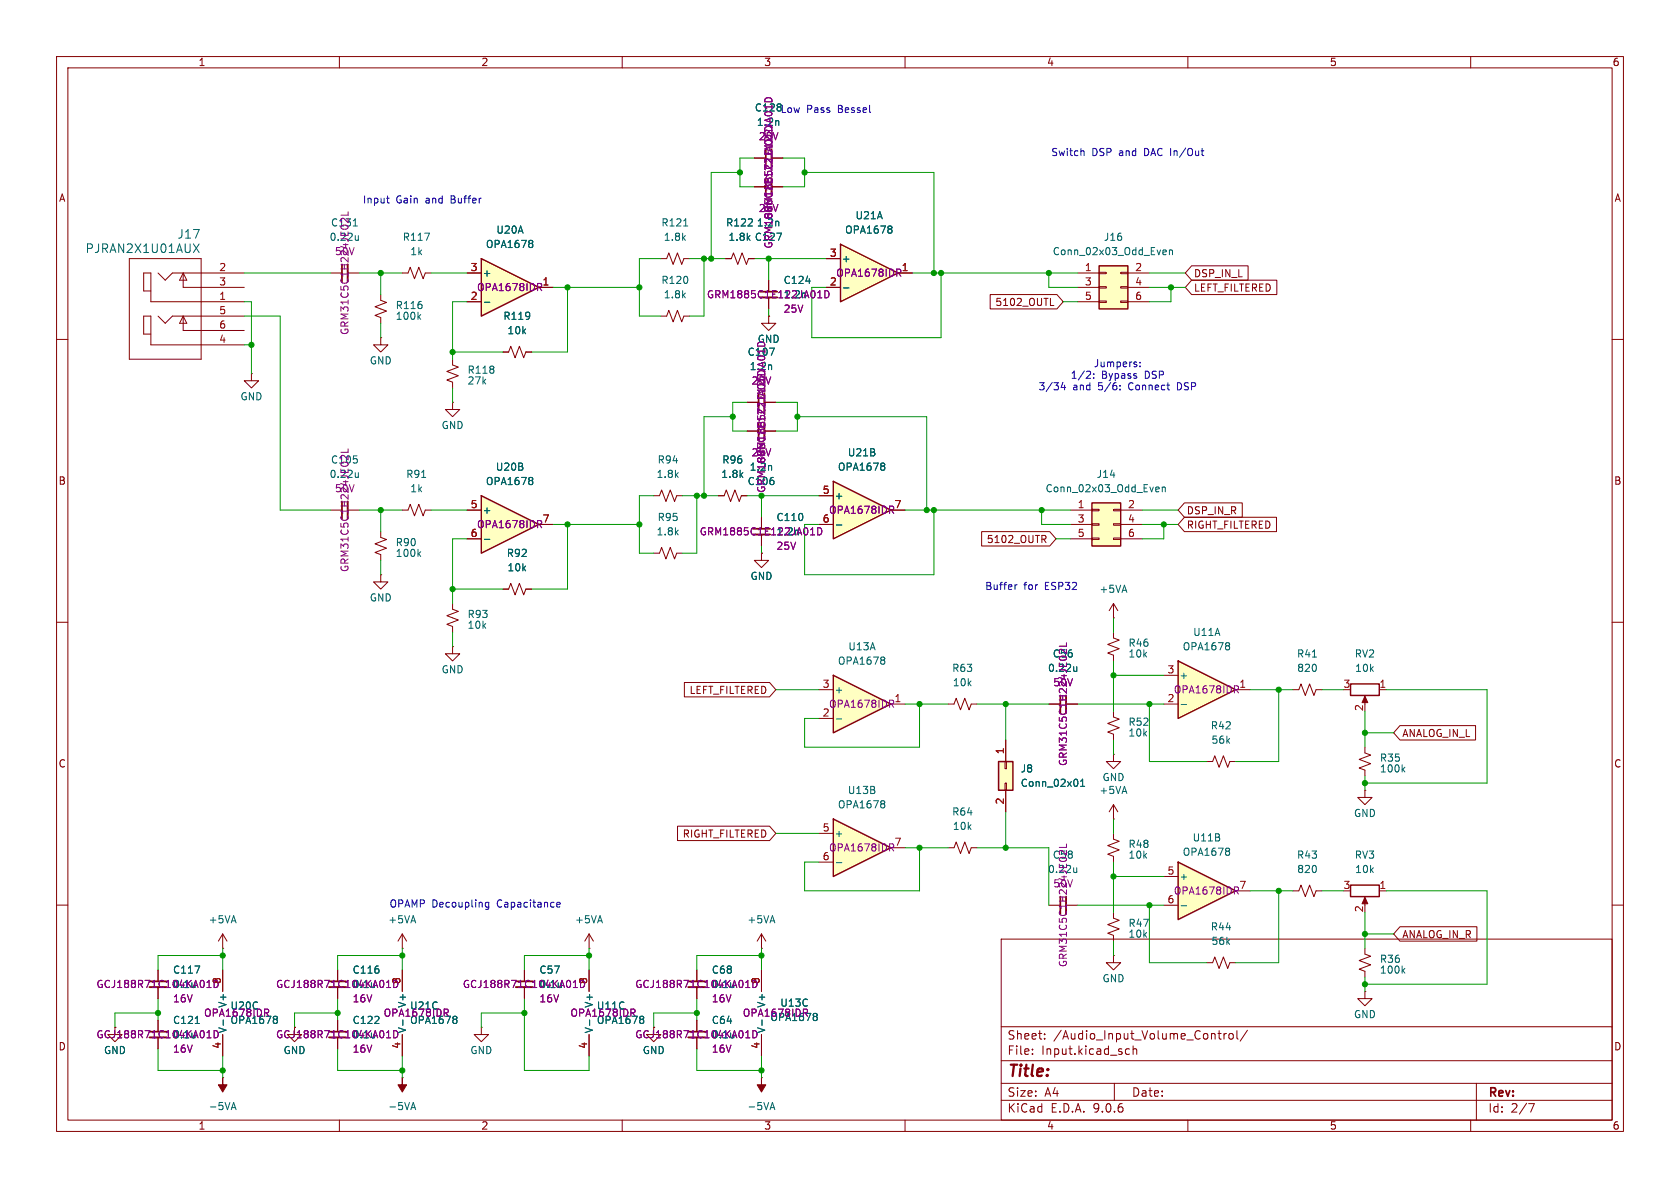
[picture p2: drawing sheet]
<svg xmlns="http://www.w3.org/2000/svg" width="297mm" height="210mm" viewBox="0 0 297 210" stroke-linecap="round" stroke-linejoin="round" font-family="sans-serif">
<g fill="none" stroke="#840000" stroke-width=".18">
<path d="M10 10h277v190h-277zM12 12h273v186h-273zM60 10v2M110 10v2M160 10v2M210 10v2M260 10v2M10 60h2M285 60h2M10 110h2M285 110h2M213.4 134.6h1l.4-1 .7 2 .8-2 .7 2 .4-1h1"/>
<path d="M10 160h2M177 166h108v32h-108zM285 160h2M60 198v2M110 198v2M160 198v2M177 194.5h108M177 191.5h108M177 187.5h108M177 181.5h108M182.5 186.3v.1M182.5 185.5v.1"/>
<path d="M184.7 183.6v.1M184.7 182.8v.1M197 191.5v3M199.1 186.3h.6M199.1 185.5h.6M200.3 185.5l.2-.1 .4 .1 .1 .9M200.3 184.9v1.5M210 198v2M215.3 182.7h.6M215.5 182.2v1.3l.4 .2M216.4 182.7v1M216.8 182.7l-.3 .1-.1 .2"/>
<path d="M217.4 182.8l.3-.1 .3 .3v.4l-.3 .3-.3-.1-.2-.2v-.4zM218.7 182.2v1.3l.2 .2M220.5 182.1l-1.3 2M260 198v2M261 191.5v6.5M270.2 195.1h1l-.6 1.5"/>
</g>
<path d="M147.3 144.8l10.2 5.1-10.2 5z" fill="#ffffc2"/>
<path d="M147.3 144.8l10.2 5.1-10.2 5z" fill="none" stroke="#840000" stroke-width=".25"/>
<path d="M132.1 71.1h2M135.1 71.1h2.1M134.6 97.8v1.3h1.3l-1.3 1.2-1.3-1.2h1.3M134.6 97.8h.1M144.8 147.3h2.5M144.8 152.4h2.5M157.5 149.9h2.5" fill="none" stroke="#840000" stroke-width=".18"/>
<path d="M136 61.5h.9l-.6 1.3M136.3 64.6l.1 .7M147.8 152.5h1M156.2 141.5l.2 .3-.2 .3 .2 .2v.3l-.2 .2" fill="none" stroke="#006464" stroke-width=".18"/>
<path d="M157.3 149.2h.5M157.3 149.8h.5M157.6 149.8l.4 .6" fill="none" stroke="#840084" stroke-width=".18"/>
<path d="M134.1 69.6v3" fill="none" stroke="#840000" stroke-width=".3"/>
<path d="M135.1 69.6v3" fill="none" stroke="#840000" stroke-width=".33"/>
<path d="M194.3 47h5.1v7.6h-5.1z" fill="#ffffc2"/>
<path d="M194.3 47h5.1v7.6h-5.1z" fill="none" stroke="#840000" stroke-width=".25"/>
<g fill="none" stroke="#840000" stroke-width=".18">
<path d="M190.5 48.3h3.8M190.5 50.8h3.8M190.5 53.3h3.8M194.3 48.1h1.3v.3h-1.3zM194.3 50.7h1.3v.2h-1.3zM194.3 53.2h1.3v.3h-1.3zM198.1 48.1h1.3v.3h-1.3zM198.1 50.7h1.3v.2h-1.3zM198.1 53.2h1.3v.3h-1.3zM199.4 48.3h3.8M199.4 50.8h3.8M199.4 53.3h3.8"/>
<path d="M196.8 125.7v1l1.1 .4-2.1 .8 2.1 .8-2.1 .7 1 .4v1M196.8 144.8h.1M196.8 142.2v2.6M196.8 142.2l-.7 1.3M196.8 142.2l.8 1.3M241.3 175.3v1.2h1.3l-1.3 1.3-1.3-1.3h1.3M241.3 175.3h.1"/>
</g>
<path d="M205.8 44.2h.3l.1 .3-.6 .1M206.1 45h-.3M206.7 44.3l.2-.1h.3l.1 .8M206.7 44.2v.8" fill="none" stroke="#006464" stroke-width=".18"/>
<path d="M176.5 134.6h2.6v5.1h-2.6z" fill="#ffffc2"/>
<path d="M176.5 134.6h2.6v5.1h-2.6z" fill="none" stroke="#840000" stroke-width=".25"/>
<g fill="none" stroke="#840000" stroke-width=".18">
<path d="M133.3 27.9h2.1M133.3 33h2.1M136.4 27.9h2M136.4 33h2M132.1 76.2h2M135.1 76.2h2.1M177.7 134.6h.2v1.3h-.2zM177.7 138.4h.2v1.3h-.2zM177.8 130.8v3.8M177.8 139.7v3.8M196.8 133.4v1.2h1.3l-1.3 1.3-1.2-1.3h1.2M196.8 133.4h.1"/>
<path d="M228.6 121.9h1l.4-1 .8 2 .7-2 .8 2 .4-1h1M196.8 147.3v1l1.1 .4-2.1 .8 2.1 .7-2.1 .8 1 .4v1"/>
</g>
<path d="M137.6 21.4l.1 .8M137.6 39.2l.1 .7M137.3 41.2h.9l-.6 1.3M136.3 82.3l.1 .8M232 116.1h.7M191 139h.8M191 138.1l.4-.4v1.3" fill="none" stroke="#006464" stroke-width=".18"/>
<path d="M135.4 26.4v3.1M135.4 31.5v3M134.1 74.7v3" fill="none" stroke="#840000" stroke-width=".3"/>
<path d="M136.4 26.4v3.1M136.4 31.5v3M135.1 74.7v3" fill="none" stroke="#840000" stroke-width=".33"/>
<path d="M135.2 18a.64 .64 0 0 1 .6-.7 .64 .64 0 0 1 .7 .7M135.2 43.3a.68 .68 0 0 0 .6 .4 .68 .68 0 0 0 .7-.4M136.1 40.7l-.9 .4" fill="none" stroke="#840084" stroke-width=".18"/>
<path d="M85.1 87.6l10.1 5.1-10.1 5.1z" fill="#ffffc2"/>
<path d="M85.1 87.6l10.1 5.1-10.1 5.1z" fill="none" stroke="#840000" stroke-width=".25"/>
<path d="M135.9 55.9v1.3h1.3l-1.3 1.2-1.3-1.2h1.3M135.9 55.9h.1M67.3 94v1l1 .4-2 .7 2 .8-2 .8 1 .3v1.1M82.5 90.2h2.6M82.5 95.3h2.6M95.2 92.7h2.6M241.3 132.1v1l1 .4-2 .7 2 .8-2 .8 1 .3v1.1M185.4 160h2.1M188.5 160h2" fill="none" stroke="#840000" stroke-width=".18"/>
<path d="M74 97.9l.4 .5M74.4 97.5l-.5 .5M85.6 95.3h1M93.9 84.4l.3 .2-.3 .3 .3 .3v.2l-.3 .3M248 136l.4 .5M248.4 135.6l-.5 .5M190.4 153.4v.8M190.4 154.1l-.4 .1" fill="none" stroke="#006464" stroke-width=".18"/>
<path d="M95 92h.5M95 92.7h.5M95.3 92.7l.5 .6M188.5 149.2v.6h-1.2" fill="none" stroke="#840084" stroke-width=".18"/>
<path d="M187.5 158.5v3" fill="none" stroke="#840000" stroke-width=".3"/>
<path d="M188.5 158.5v3" fill="none" stroke="#840000" stroke-width=".33"/>
<path d="M147.3 85.1l10.2 5.1-10.2 5.1z" fill="#ffffc2"/>
<path d="M147.3 85.1l10.2 5.1-10.2 5.1z" fill="none" stroke="#840000" stroke-width=".25"/>
<path d="M144.8 87.6h2.5M144.8 92.7h2.5M157.5 90.2h2.5M67.3 101.6v1.3h1.3l-1.3 1.2-1.3-1.2h1.3M67.3 101.6h.1M167.6 124.5h1.1l.3-1.1 .8 2.1 .8-2.1 .7 2.1 .4-1h1" fill="none" stroke="#840000" stroke-width=".18"/>
<path d="M147.8 92.8h1M156.2 81.9l.2 .2-.2 .3 .2 .2v.3l-.2 .2" fill="none" stroke="#006464" stroke-width=".18"/>
<path d="M157.3 89.5h.5M157.3 90.1h.5M157.6 90.1l.4 .6" fill="none" stroke="#840084" stroke-width=".18"/>
<path d="M147.3 119.4l10.2 5.1-10.2 5z" fill="#ffffc2"/>
<path d="M147.3 119.4l10.2 5.1-10.2 5zM238.8 156.5h5v2h-5z" fill="none" stroke="#840000" stroke-width=".25"/>
<g fill="none" stroke="#840000" stroke-width=".18">
<path d="M58.4 90.2h2.1M61.5 90.2h2M144.8 121.9h2.5M144.8 127h2.5M157.5 124.5h2.5M228.6 157.5h1l.4-1 .8 2 .7-2 .8 2 .4-1h1M241.3 159v1M243.8 157.5h1.3M134.6 167.6h.1M134.6 165.1l-.7 1.3M134.6 165.1l.8 1.3M134.6 165.1v2.5"/>
<path d="M134.6 171.5v3.8M134.6 182.9v3.8"/>
</g>
<path d="M63.4 83.6v.8M63.4 84.3l-.4 .1M156.2 116.1l.2 .3-.2 .3 .2 .2v.3l-.2 .2M147.8 127.1h1M144.2 179.1l.3 .3-.3 .3 .3 .2v.3l-.3 .2M134.7 180.3v1" fill="none" stroke="#006464" stroke-width=".18"/>
<path d="M61.5 79.3v.6h-1.2M157.3 123.8h.5M157.3 124.4h.5M157.6 124.4l.4 .6" fill="none" stroke="#840084" stroke-width=".18"/>
<path d="M241.3 158.6l.5 1.2h-1z" fill="#840000" stroke="#840000" stroke-width=".18"/>
<path d="M60.5 88.6v3.1" fill="none" stroke="#840000" stroke-width=".3"/>
<path d="M61.5 88.6v3.1" fill="none" stroke="#840000" stroke-width=".33"/>
<path d="M148.6 43.2l10.1 5.1-10.1 5z" fill="#ffffc2"/>
<path d="M148.6 43.2l10.1 5.1-10.1 5z" fill="none" stroke="#840000" stroke-width=".25"/>
<path d="M146 45.7h2.6M146 50.8h2.6M158.7 48.3h2.6M104.1 167.6h.1M104.1 165.1l-.7 1.3M104.1 165.1l.8 1.3M104.1 165.1v2.5" fill="none" stroke="#840000" stroke-width=".18"/>
<path d="M157.4 39.9l.3 .3-.3 .3 .3 .2v.3l-.3 .2M149.1 50.9h1" fill="none" stroke="#006464" stroke-width=".18"/>
<path d="M158.5 47.6h.5M158.5 48.2h.5M158.8 48.2l.5 .6" fill="none" stroke="#840084" stroke-width=".18"/>
<path d="M208.3 152.4l10.1 5.1-10.1 5.1z" fill="#ffffc2"/>
<path d="M208.3 152.4l10.1 5.1-10.1 5.1z" fill="none" stroke="#840000" stroke-width=".25"/>
<path d="M205.7 154.9h2.6M218.4 157.5h2.6M205.7 160h2.6" fill="none" stroke="#840000" stroke-width=".18"/>
<path d="M217.1 149.9l.3 .3-.3 .3 .3 .2v.3l-.3 .2M208.8 160.1h1" fill="none" stroke="#006464" stroke-width=".18"/>
<path d="M218.2 156.8h.5M218.2 157.5h.5M218.5 157.5l.5 .6" fill="none" stroke="#840084" stroke-width=".18"/>
<path d="M208.3 116.8l10.1 5.1-10.1 5.1z" fill="#ffffc2"/>
<path d="M208.3 116.8l10.1 5.1-10.1 5.1z" fill="none" stroke="#840000" stroke-width=".25"/>
<path d="M67.3 59.7v1.3h1.3l-1.3 1.2-1.3-1.2h1.3M67.3 59.7h.1M71.1 90.2h1l.4-1 .8 2 .7-2 .8 2 .4-1h1M196.8 109.2h.1M196.8 106.7l-.7 1.3M196.8 106.7l.8 1.3M196.8 106.7v2.5M205.7 119.4h2.6M205.7 124.5h2.6M218.4 121.9h2.6M213.4 170.2h1l.4-1 .7 2 .8-2 .7 2 .4-1h1" fill="none" stroke="#840000" stroke-width=".18"/>
<path d="M74.5 84.4h.8M217.1 113.6l.3 .3-.3 .3 .3 .2v.2l-.3 .3M208.8 124.6h1" fill="none" stroke="#006464" stroke-width=".18"/>
<path d="M218.2 121.2h.5M218.2 121.9h.5M218.5 121.9l.5 .6" fill="none" stroke="#840084" stroke-width=".18"/>
<path d="M193 88.9h5.1v7.6h-5.1z" fill="#ffffc2"/>
<path d="M193 88.9h5.1v7.6h-5.1zM238.8 120.9h5v2h-5z" fill="none" stroke="#840000" stroke-width=".25"/>
<g fill="none" stroke="#840000" stroke-width=".18">
<path d="M67.3 52.1v1l1 .4-2 .7 2 .8-2 .8 1 .3v1.1M71.1 48.3h1l.4-1.1 .8 2.1 .7-2.1 .8 2.1 .4-1h1M116.8 55.9h1.1l.3-1 .8 2 .8-2 .7 2 .4-1h1M116.8 45.7h1.1l.3-1 .8 2 .8-2 .7 2 .4-1h1M128.3 45.7h1l.4-1 .7 2 .8-2 .8 2 .3-1h1M135.9 49.5v2.1M135.9 52.6v2M80 71.1v1.3h1.3l-1.3 1.3-1.3-1.3h1.3M80 71.1h.1M115.6 97.8h1l.4-1 .7 2 .8-2 .8 2 .3-1h1M115.6 87.6h1l.4-1 .7 2 .8-2 .8 2 .3-1h1M127 87.6h1l.4-1 .8 2 .7-2 .8 2 .4-1h1"/>
<path d="M134.6 91.4v2.1M134.6 94.5v2M189.2 90.2h3.8M189.2 92.7h3.8M189.2 95.3h3.8M193 90h1.3v.3h-1.3zM193 92.6h1.3v.2h-1.3zM193 95.1h1.3v.3h-1.3zM196.8 90h1.3v.3h-1.3zM196.8 92.6h1.3v.2h-1.3zM196.8 95.1h1.3v.3h-1.3zM198.1 90.2h3.8"/>
<path d="M198.1 92.7h3.8M198.1 95.3h3.8M80 114.3v1.3h1.3l-1.3 1.2-1.3-1.2h1.3M80 114.3h.1M80 106.7v1l1 .4-2 .7 2 .8-2 .8 1 .3v1.1M196.8 111.8v1l1.1 .4-2.1 .7 2.1 .8-2.1 .7 1 .4v1M185.4 124.5h2.1M188.5 124.5h2M241.3 139.7v1.3h1.3l-1.3 1.2-1.3-1.2h1.3M241.3 139.7h.1M241.3 123.4v1.1M243.8 121.9h1.3"/>
<path d="M167.6 149.9h1.1l.3-1.1 .8 2.1 .8-2.1 .7 2.1 .4-1h1M104.1 171.5v3.8M123.2 171.5v2M123.2 174.5v2M196.8 168.9v1.3h1.3l-1.3 1.3-1.2-1.3h1.2M196.8 168.9h.1M196.8 161.3v1l1.1 .4-2.1 .7 2.1 .8-2.1 .8 1 .4v1M241.3 167.6v1.1l1 .3-2 .8 2 .8-2 .7 1 .4v1M104.1 182.9v3.8M115.6 181.6v1.3h1.2l-1.2 1.3-1.3-1.3h1.3M115.6 181.6h.1M123.2 180.3v2.1"/>
<path d="M123.2 183.4v2M134.6 190.5h.1"/>
</g>
<g fill="none" stroke="#006464" stroke-width=".18">
<path d="M120.9 39.9h.7M74 56l.4 .5M74.4 55.6l-.5 .5M75.1 41.2h.8l-.5 1.3M142.5 49.7h.8M204.5 86.1l.4 .1v.2l-.6 .1M204.9 86.9h-.4M205.5 86.2l.1-.1 .4 .1v.7M205.5 86.1v.8M190.4 117.8v.9M190.4 118.6l-.4 .1M113.6 179.6l.2 .3-.2 .3 .2 .2v.3l-.2 .2"/>
<path d="M248 171.5l.4 .5M248.4 171.2l-.5 .5M104.2 180.3v1M136.3 195.8h.6M136.6 194.9l.4 1.3"/>
</g>
<g fill="#840000" stroke="#840000" stroke-width=".18">
<path d="M241.3 123.1l.5 1.1h-1z"/>
<path d="M134.6 190.5v1.3h.8l-.8 1.2-.7-1.2h.7z"/>
</g>
<path d="M144.6 52.6h.7M145.8 51.4a.64 .64 0 0 1 .8 .6 .64 .64 0 0 1-.8 .6zM143.3 94.6h.7M144.6 93.3a.64 .64 0 0 1 .7 .6 .64 .64 0 0 1-.7 .7zM188.5 113.6v.6h-1.2M111.5 178.4h.5l.3 .2-.1 .4h-.7M111.9 179l.4 .6M131.8 174.6h.8M131.8 183.5h.8M133.7 182.4l-.6-.2v1.3l.6-.2" fill="none" stroke="#840084" stroke-width=".18"/>
<path d="M134.4 51.6h3M133.1 93.5h3M187.5 122.9v3.1M121.7 173.5h3M121.7 182.4h3" fill="none" stroke="#840000" stroke-width=".3"/>
<path d="M134.4 52.6h3M133.1 94.5h3M188.5 122.9v3.1M121.7 174.5h3M121.7 183.4h3" fill="none" stroke="#840000" stroke-width=".33"/>
<path d="M85.1 45.7l10.1 5.1-10.1 5.1z" fill="#ffffc2"/>
<path d="M85.1 45.7l10.1 5.1-10.1 5.1z" fill="none" stroke="#840000" stroke-width=".25"/>
<g fill="none" stroke="#840000" stroke-width=".18">
<path d="M133.3 27.9h2.1M133.3 33h2.1M136.4 27.9h2M136.4 33h2M22.9 45.7h12.7v17.8h-12.7zM26.7 51.4h-1.3v-3.1h1.3v5h16.5M26.7 59.1h-1.3v-3.2h1.3v5.1h16.5M27.9 48.3l1.3 1.2 1.3-1.2h12.7M27.9 55.9l1.3 1.3 1.3-1.3h12.7M32.4 48.3v2.5h10.8M32.4 55.9v2.5h10.8M32.4 48.3l.6 1.2h-1.3z"/>
<path d="M32.4 55.9l.6 1.3h-1.3zM58.4 48.3h2.1M61.5 48.3h2M82.5 48.3h2.6M82.5 53.3h2.6M95.2 50.8h2.6M128.3 45.7h1M132.3 45.7h1M135.9 55.9h.1M135.9 49.5v2.1M135.9 52.6v2M146 50.8h2.6"/>
<path d="M146 45.7h2.6M158.7 48.3h2.6M175.1 52.1h11.7l1.2 1.2-1.2 1.3h-11.7zM185.7 54h.6M210.7 47h9.9v2.5h-9.9l-1.2-1.2zM210.7 49.5h15v2.6h-15l-1.2-1.3zM44.4 66v1.3h1.3l-1.3 1.3-1.2-1.3h1.2M44.4 66h.1M80 63.5v1l1 .4-2 .8 2 .7-2 .8 1 .4v1M88.9 62.2h1l.4-1 .8 2 .7-2 .8 2 .4-1h1M132.1 71.1h2M132.1 76.2h2"/>
<path d="M135.1 71.1h2.1M135.1 76.2h2.1M82.5 90.2h2.6M82.5 95.3h2.6M95.2 92.7h2.6M127 87.6h1M131.1 87.6h1M134.6 97.8h.1M134.6 91.4v2.1M134.6 94.5v2M144.8 87.6h2.5M144.8 92.7h2.5"/>
<path d="M157.5 90.2h2.5M173.5 94h12.1l1.1 1.3-1.1 1.2h-12.1zM184.5 95.3l.4 .6M184.8 94.7l.1 .2-.1 .4M209.4 88.9h10.2v2.5h-10.2l-1.1-1.2zM209.4 91.4h16.3v2.6h-16.3l-1.1-1.3zM88.9 104.1h1l.4-1 .8 2.1 .7-2.1 .8 2.1 .4-1.1h1M121 120.6h15l1.2 1.3-1.2 1.3h-15zM177.8 130.8v3.8M177.8 139.7v3.8M185.4 124.5h2.1M188.5 124.5h2"/>
<path d="M247.5 128.3h13.4v2.5h-13.4l-1.1-1.3zM119.8 146h16.2l1.2 1.3-1.2 1.3h-16.2zM27.9 171.5v2M27.9 174.5v2M39.4 167.6h.1M39.4 165.1v2.5M39.4 171.5v3.8M39.4 165.1l-.8 1.3M39.4 165.1l.7 1.3M59.7 171.5v2M59.7 174.5v2M71.1 167.6h.1"/>
<path d="M71.1 165.1v2.5M71.1 171.5v3.8M71.1 165.1l-.7 1.3M71.1 165.1l.8 1.3M92.7 171.5v2M92.7 174.5v2M104.1 171.5v3.8M123.2 171.5v2M123.2 174.5v2M134.6 171.5v3.8M247.5 163.8h13.6v2.6h-13.6l-1.1-1.3zM20.3 181.6v1.3h1.3l-1.3 1.3-1.3-1.3h1.3"/>
<path d="M20.3 181.6h.1M27.9 180.3v2.1M27.9 183.4v2M39.4 190.5h.1M39.4 182.9v3.8M52.1 181.6v1.3h1.2l-1.2 1.3-1.3-1.3h1.3M52.1 181.6h.1M59.7 180.3v2.1M59.7 183.4v2M71.1 190.5h.1M71.1 182.9v3.8M85.1 181.6v1.3h1.3l-1.3 1.3-1.3-1.3h1.3"/>
<path d="M85.1 181.6h.1M104.1 182.9v3.8M115.6 181.6h.1M123.2 180.3v2.1M123.2 183.4v2M134.6 182.9v3.8"/>
</g>
<g fill="none" stroke="#006464" stroke-width=".18">
<path d="M62.4 39.9h.8M137.6 21.4l.1 .8M137.6 39.2l.1 .7M157.4 39.9l.3 .3-.3 .3 .3 .2v.3l-.3 .2M34.2 43.1l1 1.5M35.2 43.1l-1 1.5M63.4 41.6v.9M63.4 42.4l-.4 .1M85.6 53.4h1M93.9 42.5l.3 .2-.3 .3 .3 .3v.2l-.3 .3M137.3 41.2h.9l-.6 1.3M142.5 49.7h.8"/>
<path d="M149.1 50.9h1M136 61.5h.9l-.6 1.3M136.3 64.6l.1 .7M85.6 95.3h1M93.9 84.4l.3 .2-.3 .3 .3 .3v.2l-.3 .3M136.3 82.3l.1 .8M147.8 92.8h1M156.2 81.9l.2 .2-.2 .3 .2 .2v.3l-.2 .2M190.4 117.8v.9M190.4 118.6l-.4 .1M191 139h.8M191 138.1l.4-.4v1.3"/>
<path d="M34.5 170.8h.8l-.5 1.2M48.8 179.6l.2 .3-.2 .3 .2 .2v.3l-.2 .2M80.5 179.6l.3 .3-.3 .3 .3 .2v.3l-.3 .2M113.6 179.6l.2 .3-.2 .3 .2 .2v.3l-.2 .2M144.2 179.1l.3 .3-.3 .3 .3 .2v.3l-.3 .2M34.5 180.9h.7M39.5 180.3v1M41 195.8h.6M41.3 194.9l.4 1.3M71.2 180.3v1M72.8 195.8h.6M73.1 194.9l.4 1.3"/>
<path d="M104.2 180.3v1M134.7 180.3v1"/>
</g>
<g fill="none" stroke="#840084" stroke-width=".18">
<path d="M135.2 18a.64 .64 0 0 1 .6-.7 .64 .64 0 0 1 .7 .7M61.5 37.4v.6h-1.2M95 50.1h.5M95 50.8h.5M95.3 50.8l.5 .6M135.2 43.3a.68 .68 0 0 0 .6 .4 .68 .68 0 0 0 .7-.4M136.1 40.7l-.9 .4M144.6 52.6h.7M145.8 51.4a.64 .64 0 0 1 .8 .6 .64 .64 0 0 1-.8 .6zM158.5 47.6h.5M158.5 48.2h.5M158.8 48.2l.5 .6"/>
<path d="M95 92h.5M95 92.7h.5M95.3 92.7l.5 .6M143.3 94.6h.7M144.6 93.3a.64 .64 0 0 1 .7 .6 .64 .64 0 0 1-.7 .7zM157.3 89.5h.5M157.3 90.1h.5M157.6 90.1l.4 .6M188.5 113.6v.6h-1.2M36.6 174.6h.7M46.8 178.4h.5l.2 .2-.1 .4h-.6M47.1 179l.4 .6"/>
<path d="M68.3 174.6h.8M78.5 178.4h.5l.3 .2-.2 .4h-.6M78.8 179l.5 .6M101.4 174.6h.7M111.5 178.4h.5l.3 .2-.1 .4h-.7M111.9 179l.4 .6M131.8 174.6h.8M36.6 183.5h.7M38.5 182.4l-.6-.2v1.3l.6-.2M68.3 183.5h.8M70.2 182.4l-.6-.2v1.3l.6-.2M131.8 183.5h.8"/>
<path d="M133.7 182.4l-.6-.2v1.3l.6-.2"/>
</g>
<path d="M60.5 46.7v3.1M26.4 173.5h3.1M58.2 173.5h3M91.2 173.5h3M26.4 182.4h3.1M58.2 182.4h3" fill="none" stroke="#840000" stroke-width=".3"/>
<path d="M61.5 46.7v3.1M26.4 174.5h3.1M58.2 174.5h3M91.2 174.5h3M26.4 183.4h3.1M58.2 183.4h3" fill="none" stroke="#840000" stroke-width=".33"/>
<g fill="#840000" stroke="#840000" stroke-width=".18">
<path d="M71.1 190.5v1.3h.8l-.8 1.2-.7-1.2h.7z"/>
<path d="M39.4 190.5v1.3h.7l-.7 1.2-.8-1.2h.8z"/>
</g>
<g fill="none" stroke="#009600" stroke-width=".18">
<path d="M130.8 30.5h-5.1v15.2M133.3 27.9h-2.5v5.1h2.5M138.4 27.9h3.8v5.1h-3.8M142.2 30.5h22.9v17.8M43.2 55.9h6.3v34.3h8.9M43.2 48.3h15.2M43.2 53.3h1.2v12.7M63.5 48.3h7.6M67.3 48.3v3.8M67.3 57.2v2.5M76.2 48.3h6.3M82.5 53.3h-2.5v10.2"/>
<path d="M97.8 50.8h15.2M100.3 50.8v11.4h-6.3M116.8 45.7h-3.8v10.2h3.8M121.9 45.7h6.4M124.5 45.7v10.2h-2.6M133.3 45.7h12.7M135.9 45.7v3.8M135.9 54.6v1.3M161.3 48.3h29.2M166.4 48.3v11.4h-22.9v-8.9h2.5M185.4 48.3v2.5h5.1M188 53.3h2.5"/>
<path d="M203.2 48.3h6.3M203.2 50.8h6.3M207 50.8v2.5h-3.8M43.2 61h1.2M80 68.6v2.5M80 62.2h8.9M129.5 73.7h-5v13.9M132.1 71.1h-2.6v5.1h2.6M137.2 71.1h3.8v5.1h-3.8M141 73.7h22.8v16.5M63.5 90.2h7.6M67.3 90.2v3.8"/>
<path d="M67.3 99.1v2.5M76.2 90.2h6.3M82.5 95.3h-2.5v11.4M97.8 92.7h15.2M100.3 92.7v11.4h-6.3M115.6 87.6h-2.6v10.2h2.6M120.6 87.6h6.4M123.2 87.6v10.2h-2.6M132.1 87.6h12.7M134.6 87.6v3.8M134.6 96.5v1.3M160 90.2h29.2"/>
<path d="M165.1 90.2v11.4h-22.9v-8.9h2.6M184.1 90.2v2.5h5.1M186.7 95.3h2.5M201.9 90.2h6.4M201.9 92.7h6.4M205.7 92.7v2.6h-3.8M80 111.8v2.5M80 104.1h8.9M196.8 109.2v2.6M196.8 116.8v8.9M196.8 119.4h8.9M137.2 121.9h7.6"/>
<path d="M160 124.5h7.6M162.6 124.5v7.6h-20.4v-5.1h2.6M172.7 124.5h12.7M177.8 124.5v6.3M190.5 124.5h15.2M196.8 130.8v2.6M203.2 124.5v10.1h10.2M221 121.9h7.6M226.1 121.9v12.7h-7.7M233.7 121.9h3.8M241.3 129.5h5.1M241.3 125.7v6.4"/>
<path d="M241.3 137.2v2.5M245.1 121.9h17.8v16.5h-21.6M137.2 147.3h7.6M160 149.9h7.6M162.6 149.9v7.6h-20.4v-5.1h2.6M172.7 149.9h12.7v10.1M177.8 143.5v6.4M196.8 144.8v2.5M196.8 152.4v8.9M196.8 154.9h8.9M221 157.5h7.6M226.1 157.5v12.7h-7.7"/>
<path d="M233.7 157.5h3.8M245.1 157.5h17.8v16.5h-21.6M27.9 179.1h-7.6v2.5M27.9 176.5v3.8M39.4 168.9h-11.5v2.6M39.4 167.6v3.9M59.7 179.1h-7.6v2.5M59.7 176.5v3.8M71.1 168.9h-11.4v2.6M71.1 167.6v3.9M92.7 179.1h-7.6v2.5M92.7 176.5v12.7h11.4v-2.5"/>
<path d="M104.1 167.6v3.9M104.1 168.9h-11.4v2.6M123.2 176.5v3.8M123.2 179.1h-7.6v2.5M134.6 167.6v3.9M134.6 168.9h-11.4v2.6M190.5 160h15.2M196.8 166.4v2.5M203.2 160v10.2h10.2M241.3 161.3v6.3M241.3 172.7v2.6M241.3 165.1h5.1"/>
<path d="M27.9 185.4v3.8h11.5M39.4 186.7v3.8M59.7 185.4v3.8h11.4M71.1 186.7v3.8M123.2 185.4v3.8h11.4M134.6 186.7v3.8"/>
</g>
<g fill="none" stroke="#0000c2" stroke-width=".18">
<path d="M68.3 35h.5M68.5 35.7l.3 .2M191.3 26.7l.3 .1v.7M212.3 26.7h.5M212.7 27.5h.1M187.9 67.6l-.3 .9h.8M188.2 68.1v.8M192.6 65.6l.1 .1M192.8 66l-.8 .9h.8M193.3 66.8v.1M193.3 66.1v.1M198 68.1v.2"/>
<path d="M198 68.8v.1M201.5 64.7v.1M201.5 64v.2M179.4 103.4v.8M179.8 103.4l-.4 .2M86.4 159.5v1l-.2 .3-.3-.1M86.4 159.6l-.4-.1-.2 .2 .1 .6h.5M98.4 159.9l.6-.1v-.2l-.4-.1-.2 .2 .1 .6h.5"/>
</g>
<g fill="#009600" stroke="#009600" stroke-width=".18">
<circle cx="130.8" cy="30.5" r=".46"/>
<circle cx="135.9" cy="45.7" r=".46"/>
<circle cx="185.4" cy="48.3" r=".46"/>
<circle cx="166.4" cy="48.3" r=".46"/>
<circle cx="165.1" cy="48.3" r=".46"/>
<circle cx="142.2" cy="30.5" r=".46"/>
<circle cx="207" cy="50.8" r=".46"/>
<circle cx="177.8" cy="149.9" r=".46"/>
<circle cx="196.8" cy="119.4" r=".46"/>
<circle cx="177.8" cy="124.5" r=".46"/>
<circle cx="162.6" cy="124.5" r=".46"/>
<circle cx="226.1" cy="121.9" r=".46"/>
<circle cx="241.3" cy="129.5" r=".46"/>
<circle cx="241.3" cy="138.4" r=".46"/>
<circle cx="241.3" cy="174" r=".46"/>
<circle cx="241.3" cy="165.1" r=".46"/>
<circle cx="184.1" cy="90.2" r=".46"/>
<circle cx="163.8" cy="90.2" r=".46"/>
<circle cx="165.1" cy="90.2" r=".46"/>
<circle cx="141" cy="73.7" r=".46"/>
<circle cx="196.8" cy="154.9" r=".46"/>
<circle cx="226.1" cy="157.5" r=".46"/>
<circle cx="205.7" cy="92.7" r=".46"/>
<circle cx="203.2" cy="124.5" r=".46"/>
<circle cx="203.2" cy="160" r=".46"/>
<circle cx="162.6" cy="149.9" r=".46"/>
<circle cx="134.6" cy="189.2" r=".46"/>
<circle cx="134.6" cy="168.9" r=".46"/>
<circle cx="113" cy="92.7" r=".46"/>
<circle cx="123.2" cy="87.6" r=".46"/>
<circle cx="92.7" cy="179.1" r=".46"/>
<circle cx="123.2" cy="179.1" r=".46"/>
<circle cx="134.6" cy="87.6" r=".46"/>
<circle cx="129.5" cy="73.7" r=".46"/>
<circle cx="124.5" cy="87.6" r=".46"/>
<circle cx="113" cy="50.8" r=".46"/>
<circle cx="124.5" cy="45.7" r=".46"/>
<circle cx="125.7" cy="45.7" r=".46"/>
<circle cx="67.3" cy="48.3" r=".46"/>
<circle cx="100.3" cy="50.8" r=".46"/>
<circle cx="44.4" cy="61" r=".46"/>
<circle cx="39.4" cy="168.9" r=".46"/>
<circle cx="71.1" cy="189.2" r=".46"/>
<circle cx="71.1" cy="168.9" r=".46"/>
<circle cx="27.9" cy="179.1" r=".46"/>
<circle cx="104.1" cy="168.9" r=".46"/>
<circle cx="59.7" cy="179.1" r=".46"/>
<circle cx="39.4" cy="189.2" r=".46"/>
<circle cx="80" cy="62.2" r=".46"/>
<circle cx="100.3" cy="92.7" r=".46"/>
<circle cx="80" cy="104.1" r=".46"/>
<circle cx="67.3" cy="90.2" r=".46"/>
</g>
<text font-size="2.8" fill="#840000" x="178" y="190.9">Title:</text>
<g font-size="2.1" fill="#006464">
<text x="15" y="44.9">PJRAN2X1U01AUX</text>
<text x="31.3" y="42.4">J17</text>
</g>
<g font-size="2.1" fill="#840000">
<text x="178" y="184">Sheet:</text>
<text x="186.2" y="184">/Audio_Input_Volume_Control/</text>
<text x="178" y="186.7">File:</text>
<text x="184.1" y="186.7">Input.kicad_sch</text>
<text x="178" y="196.9">KiCad</text>
<text x="178" y="194.1">Size:</text>
<text x="184.7" y="194.1">A4</text>
<text x="185.7" y="196.9">E.D.A.</text>
<text x="193.3" y="196.9">9.0.6</text>
<text x="200" y="194.1">Date:</text>
<text x="263" y="194.3">Rev:</text>
<text x="263" y="196.9">Id:</text>
<text x="267.1" y="196.9">2/7</text>
</g>
<g font-size="1.8" fill="#840000">
<text x="35" y="11.9">1</text>
<text x="85" y="11.9">2</text>
<text x="135" y="11.9">3</text>
<text x="185" y="11.9">4</text>
<text x="235" y="11.9">5</text>
<text x="285" y="11.9">6</text>
<text x="10.3" y="35.9">A</text>
<text x="285.3" y="35.9">A</text>
<text x="211" y="49.2">DSP_IN_L</text>
<text x="211" y="51.8">LEFT_FILTERED</text>
<text x="175.9" y="54.3">5102_OUTL</text>
<text x="10.3" y="85.9">B</text>
<text x="285.3" y="85.9">B</text>
<text x="209.7" y="91.1">DSP_IN_R</text>
<text x="209.7" y="93.7">RIGHT_FILTERED</text>
<text x="174.4" y="96.2">5102_OUTR</text>
<text x="121.8" y="122.9">LEFT_FILTERED</text>
<text x="247.8" y="130.5">ANALOG_IN_L</text>
<text x="10.3" y="135.9">C</text>
<text x="285.3" y="135.9">C</text>
<text x="120.6" y="148.3">RIGHT_FILTERED</text>
<text x="247.8" y="166.1">ANALOG_IN_R</text>
<text x="10.3" y="185.9">D</text>
<text x="285.3" y="185.9">D</text>
<text x="35" y="199.9">1</text>
<text x="85" y="199.9">2</text>
<text x="135" y="199.9">3</text>
<text x="185" y="199.9">4</text>
<text x="235" y="199.9">5</text>
<text x="285" y="199.9">6</text>
</g>
<g font-size="1.8" fill="#0000c2">
<text x="133.3" y="19.9">C128 Low</text>
<text x="142.6" y="20.2">Pass</text>
<text x="148.2" y="20.2">Bessel</text>
<text x="185.7" y="27.8">Switch</text>
<text x="193" y="27.8">DSP</text>
<text x="197.9" y="27.8">and</text>
<text x="202.6" y="27.8">DAC In/Out</text>
<text x="64.1" y="36.2">Input</text>
<text x="70" y="36.2">Gain</text>
<text x="75.3" y="36.2">and</text>
<text x="80" y="36.2">Buffer</text>
<text x="193.3" y="65.1">Jumpers:</text>
<text x="183.5" y="69.2">3/34</text>
<text x="189.2" y="67.2">1/2:</text>
<text x="189.6" y="69.2">and</text>
<text x="194.3" y="69.2">5/6:</text>
<text x="194.7" y="67.2">Bypass</text>
<text x="199.8" y="69.2">Connect</text>
<text x="202.5" y="67.2">DSP</text>
<text x="208.6" y="69.2">DSP</text>
<text x="174.1" y="104.5">Buffer</text>
<text x="181" y="104.5">for</text>
<text x="184.8" y="104.5">ESP32</text>
<text x="68.8" y="160.6">OPAMP Decoupling</text>
<text x="88" y="160.6">Capacitance</text>
</g>
<g font-size="1.8" fill="#840084">
<text x="133.3" y="19.9">C128</text>
<text x="133.7" y="22.5">1.2n</text>
<text x="134" y="25">25V</text>
<text x="58.4" y="40.2">C131</text>
<text x="133.7" y="40.2">1.2n</text>
<text x="134" y="37.7">25V</text>
<text x="136.8" y="39" transform="rotate(-90 136.8 39)">GRM1885C1E122JA01D</text>
<text x="58.2" y="42.8">0.22u</text>
<text x="59.1" y="45.3">50V</text>
<text x="133.3" y="42.8">C127</text>
<text x="84.2" y="51.7">OPA1678IDR</text>
<text x="124.9" y="52.9">GRM1885C1E122JA01D</text>
<text x="138.4" y="52.9">1.2n</text>
<text x="147.7" y="49.1">OPA1678IDR</text>
<text x="61.8" y="59.3" transform="rotate(-90 61.8 59.3)">GRM31C5C1H224JE02L</text>
<text x="138.4" y="55.5">25V</text>
<text x="132.1" y="63.1">C107</text>
<text x="132.4" y="65.6">1.2n</text>
<text x="133.9" y="60.8">GND</text>
<text x="132.8" y="68.2">25V</text>
<text x="58.4" y="82.1">C105</text>
<text x="132.4" y="83.4">1.2n</text>
<text x="132.8" y="80.9">25V</text>
<text x="135.5" y="82.1" transform="rotate(-90 135.5 82.1)">GRM1885C1E122JA01D</text>
<text x="58.2" y="84.7">0.22u</text>
<text x="59.1" y="87.2">50V</text>
<text x="132.1" y="86">C106</text>
<text x="135.5" y="87.2" transform="rotate(-90 135.5 87.2)">GRM1885C1E122JA01D</text>
<text x="84.2" y="93.6">OPA1678IDR</text>
<text x="123.6" y="94.8">GRM1885C1E122JA01D</text>
<text x="137.2" y="94.8">1.2n</text>
<text x="146.5" y="91">OPA1678IDR</text>
<text x="61.8" y="101.2" transform="rotate(-90 61.8 101.2)">GRM31C5C1H224JE02L</text>
<text x="137.2" y="97.4">25V</text>
<text x="185.2" y="119">0.22u</text>
<text x="186" y="116.4">C56</text>
<text x="146.5" y="125.3">OPA1678IDR</text>
<text x="158" y="124.2">1</text>
<text x="186.1" y="121.5">50V</text>
<text x="207.4" y="122.8">OPA1678IDR</text>
<text x="219" y="121.7">1</text>
<text x="188.8" y="135.5" transform="rotate(-90 188.8 135.5)">GRM31C5C1H224JE02L</text>
<text x="158" y="149.6">7</text>
<text x="146.5" y="150.7">OPA1678IDR</text>
<text x="185.2" y="154.5">0.22u</text>
<text x="186" y="152">C58</text>
<text x="186.1" y="157.1">50V</text>
<text x="207.4" y="158.3">OPA1678IDR</text>
<text x="219" y="157.2">7</text>
<text x="188.8" y="171.1" transform="rotate(-90 188.8 171.1)">GRM31C5C1H224JE02L</text>
<text x="17" y="174.9">GCJ188R71C104KA01D</text>
<text x="30.5" y="174.9">0.1u</text>
<text x="30.5" y="177.4">16V</text>
<text x="36" y="179.9">OPA1678IDR</text>
<text x="39.1" y="174.1" transform="rotate(-90 39.1 174.1)">8</text>
<text x="40.6" y="178.7">U20C</text>
<text x="48.7" y="174.9">GCJ188R71C104KA01D</text>
<text x="62.2" y="174.9">0.1u</text>
<text x="62.2" y="177.4">16V</text>
<text x="67.7" y="179.9">OPA1678IDR</text>
<text x="70.9" y="174.1" transform="rotate(-90 70.9 174.1)">8</text>
<text x="72.4" y="178.7">U21C</text>
<text x="81.7" y="174.9">GCJ188R71C104KA01D</text>
<text x="95.3" y="174.9">0.1u</text>
<text x="95.3" y="177.4">16V</text>
<text x="100.7" y="179.9">OPA1678IDR</text>
<text x="103.9" y="174.1" transform="rotate(-90 103.9 174.1)">8</text>
<text x="105.4" y="178.7">U11C</text>
<text x="112.2" y="174.9">GCJ188R71C104KA01D</text>
<text x="125.7" y="174.9">0.1u</text>
<text x="125.7" y="177.4">16V</text>
<text x="131.2" y="179.9">OPA1678IDR</text>
<text x="134.4" y="174.1" transform="rotate(-90 134.4 174.1)">8</text>
<text x="137.9" y="178.2">U13C</text>
<text x="17" y="183.7">GCJ188R71C104KA01D</text>
<text x="30.5" y="183.7">0.1u</text>
<text x="40.2" y="182.8" transform="rotate(-90 40.2 182.8)">V-</text>
<text x="40.6" y="181.2">OPA1678</text>
<text x="48.7" y="183.7">GCJ188R71C104KA01D</text>
<text x="62.2" y="183.7">0.1u</text>
<text x="72" y="182.8" transform="rotate(-90 72 182.8)">V-</text>
<text x="72.4" y="181.2">OPA1678</text>
<text x="105.4" y="181.2">OPA1678</text>
<text x="112.2" y="183.7">GCJ188R71C104KA01D</text>
<text x="125.7" y="183.7">0.1u</text>
<text x="135.5" y="182.8" transform="rotate(-90 135.5 182.8)">V-</text>
<text x="136.1" y="180.7">OPA1678</text>
<text x="30.5" y="186.3">16V</text>
<text x="62.2" y="186.3">16V</text>
<text x="125.7" y="186.3">16V</text>
</g>
<g font-size="1.8" fill="#006464">
<text x="87.6" y="41.5">U20A</text>
<text x="116.8" y="40.2">R121</text>
<text x="128.3" y="40.2">R122</text>
<text x="149.3" y="41.5">OPA1678</text>
<text x="151.1" y="39">U21A</text>
<text x="71.1" y="42.8">R117</text>
<text x="72.4" y="45.3">1k</text>
<text x="85.8" y="44">OPA1678</text>
<text x="117.3" y="42.8">1.8k</text>
<text x="128.7" y="42.8">1.8k</text>
<text x="148.7" y="46.6">+</text>
<text x="186" y="45.3">Conn_02x03_Odd_Even</text>
<text x="195.1" y="42.8">J16</text>
<text x="85.2" y="49.1">+</text>
<text x="116.8" y="50.4">R120</text>
<text x="117.3" y="52.9">1.8k</text>
<text x="138.4" y="50.4">C124</text>
<text x="69.9" y="54.8">R116</text>
<text x="69.9" y="56.7">100k</text>
<text x="88.9" y="56.7">R119</text>
<text x="89.6" y="59.3">10k</text>
<text x="65.3" y="64.6">GND</text>
<text x="42.4" y="71">GND</text>
<text x="82.6" y="66.3">R118</text>
<text x="82.6" y="68.2">27k</text>
<text x="78" y="76">GND</text>
<text x="87.6" y="83.4">U20B</text>
<text x="116.2" y="82.1">R94</text>
<text x="127.6" y="82.1">R96</text>
<text x="148" y="83.4">OPA1678</text>
<text x="149.8" y="80.9">U21B</text>
<text x="71.7" y="84.7">R91</text>
<text x="72.4" y="87.2">1k</text>
<text x="85.8" y="86">OPA1678</text>
<text x="116" y="84.7">1.8k</text>
<text x="127.4" y="84.7">1.8k</text>
<text x="147.4" y="88.5">+</text>
<text x="184.7" y="87.2">Conn_02x03_Odd_Even</text>
<text x="193.8" y="84.7">J14</text>
<text x="85.2" y="91">+</text>
<text x="116" y="94.8">1.8k</text>
<text x="116.2" y="92.3">R95</text>
<text x="137.2" y="92.3">C110</text>
<text x="69.9" y="96.7">R90</text>
<text x="69.9" y="98.7">100k</text>
<text x="89.5" y="98.7">R92</text>
<text x="89.6" y="101.2">10k</text>
<text x="65.3" y="106.5">GND</text>
<text x="132.6" y="102.7">GND</text>
<text x="194.3" y="105">+5VA</text>
<text x="82.6" y="111.4">10k</text>
<text x="82.6" y="109.4">R93</text>
<text x="210.8" y="112.6">U11A</text>
<text x="78" y="119.2">GND</text>
<text x="148" y="117.7">OPA1678</text>
<text x="149.9" y="115.2">U13A</text>
<text x="168.2" y="119">R63</text>
<text x="199.4" y="116.4">10k</text>
<text x="199.4" y="114.5">R46</text>
<text x="209" y="115.2">OPA1678</text>
<text x="229.2" y="116.4">R41</text>
<text x="229.2" y="119">820</text>
<text x="239.4" y="116.4">RV2</text>
<text x="239.5" y="119">10k</text>
<text x="147.4" y="122.8">+</text>
<text x="168.4" y="121.5">10k</text>
<text x="208.4" y="120.2">+</text>
<text x="199.4" y="130.4">10k</text>
<text x="199.4" y="128.5">R52</text>
<text x="214" y="129.1">R42</text>
<text x="214.1" y="131.7">56k</text>
<text x="180.3" y="136.8">J8</text>
<text x="243.8" y="134.8">R35</text>
<text x="243.8" y="136.8">100k</text>
<text x="148" y="143.1">OPA1678</text>
<text x="149.8" y="140.6">U13B</text>
<text x="180.3" y="139.3">Conn_02x01</text>
<text x="194.3" y="140.6">+5VA</text>
<text x="194.8" y="138.3">GND</text>
<text x="147.4" y="148.2">+</text>
<text x="168.2" y="144.4">R64</text>
<text x="168.4" y="146.9">10k</text>
<text x="210.7" y="148.9">U11B</text>
<text x="239.3" y="144.6">GND</text>
<text x="199.4" y="152">10k</text>
<text x="199.4" y="150.1">R48</text>
<text x="208.4" y="155.8">+</text>
<text x="209" y="151.5">OPA1678</text>
<text x="229.2" y="152">R43</text>
<text x="229.2" y="154.5">820</text>
<text x="239.4" y="152">RV3</text>
<text x="239.5" y="154.5">10k</text>
<text x="36.8" y="163.4">+5VA</text>
<text x="68.5" y="163.4">+5VA</text>
<text x="101.6" y="163.4">+5VA</text>
<text x="132" y="163.4">+5VA</text>
<text x="199.4" y="166">10k</text>
<text x="199.4" y="164.1">R47</text>
<text x="214" y="164.7">R44</text>
<text x="214.1" y="167.2">56k</text>
<text x="30.5" y="172.3">C117</text>
<text x="62.2" y="172.3">C116</text>
<text x="95.3" y="172.3">C57</text>
<text x="125.7" y="172.3">C68</text>
<text x="194.8" y="173.8">GND</text>
<text x="243.8" y="170.4">R36</text>
<text x="243.8" y="172.3">100k</text>
<text x="40.2" y="178.3" transform="rotate(-90 40.2 178.3)">V+</text>
<text x="72" y="178.3" transform="rotate(-90 72 178.3)">V+</text>
<text x="105" y="178.3" transform="rotate(-90 105 178.3)">V+</text>
<text x="135.5" y="178.3" transform="rotate(-90 135.5 178.3)">V+</text>
<text x="30.5" y="181.2">C121</text>
<text x="62.2" y="181.2">C122</text>
<text x="105" y="182.8" transform="rotate(-90 105 182.8)">V-</text>
<text x="125.7" y="181.2">C64</text>
<text x="239.3" y="180.2">GND</text>
<text x="18.3" y="186.5">GND</text>
<text x="50" y="186.5">GND</text>
<text x="83.1" y="186.5">GND</text>
<text x="113.5" y="186.5">GND</text>
<text x="36.8" y="196.4">-5VA</text>
<text x="68.5" y="196.4">-5VA</text>
<text x="132" y="196.4">-5VA</text>
</g>
<g font-size="1.8" fill="#a90000">
<text x="146.6" y="45.5">3</text>
<text x="38.7" y="48">2</text>
<text x="38.7" y="50.5">3</text>
<text x="38.7" y="53.1">1</text>
<text x="83.1" y="48">3</text>
<text x="83.1" y="53.1">2</text>
<text x="95.8" y="50.5">1</text>
<text x="146.6" y="50.5">2</text>
<text x="159.3" y="48">1</text>
<text x="191.7" y="48">1</text>
<text x="191.7" y="50.5">3</text>
<text x="191.7" y="53.1">5</text>
<text x="200.6" y="48">2</text>
<text x="200.6" y="50.5">4</text>
<text x="200.6" y="53.1">6</text>
<text x="38.7" y="55.6">5</text>
<text x="38.7" y="58.2">6</text>
<text x="38.7" y="60.7">4</text>
<text x="83.1" y="89.9">5</text>
<text x="145.3" y="87.4">5</text>
<text x="158" y="89.9">7</text>
<text x="190.4" y="89.9">1</text>
<text x="199.3" y="89.9">2</text>
<text x="83.1" y="95">6</text>
<text x="95.8" y="92.5">7</text>
<text x="145.3" y="92.5">6</text>
<text x="190.4" y="92.5">3</text>
<text x="190.4" y="95">5</text>
<text x="199.3" y="92.5">4</text>
<text x="199.3" y="95">6</text>
<text x="206.3" y="119.1">3</text>
<text x="145.3" y="121.7">3</text>
<text x="206.3" y="124.2">2</text>
<text x="237.4" y="121.7">3</text>
<text x="241" y="125.8" transform="rotate(-90 241 125.8)">2</text>
<text x="243.8" y="121.7">1</text>
<text x="145.3" y="126.7">2</text>
<text x="177.5" y="133.4" transform="rotate(-90 177.5 133.4)">1</text>
<text x="177.5" y="142.3" transform="rotate(-90 177.5 142.3)">2</text>
<text x="145.3" y="147.1">5</text>
<text x="145.3" y="152.1">6</text>
<text x="206.3" y="154.7">5</text>
<text x="206.3" y="159.8">6</text>
<text x="237.4" y="157.2">3</text>
<text x="241" y="161.4" transform="rotate(-90 241 161.4)">2</text>
<text x="243.8" y="157.2">1</text>
<text x="39.1" y="185.5" transform="rotate(-90 39.1 185.5)">4</text>
<text x="70.9" y="185.5" transform="rotate(-90 70.9 185.5)">4</text>
<text x="103.9" y="185.5" transform="rotate(-90 103.9 185.5)">4</text>
<text x="134.4" y="185.5" transform="rotate(-90 134.4 185.5)">4</text>
</g>
</svg>
